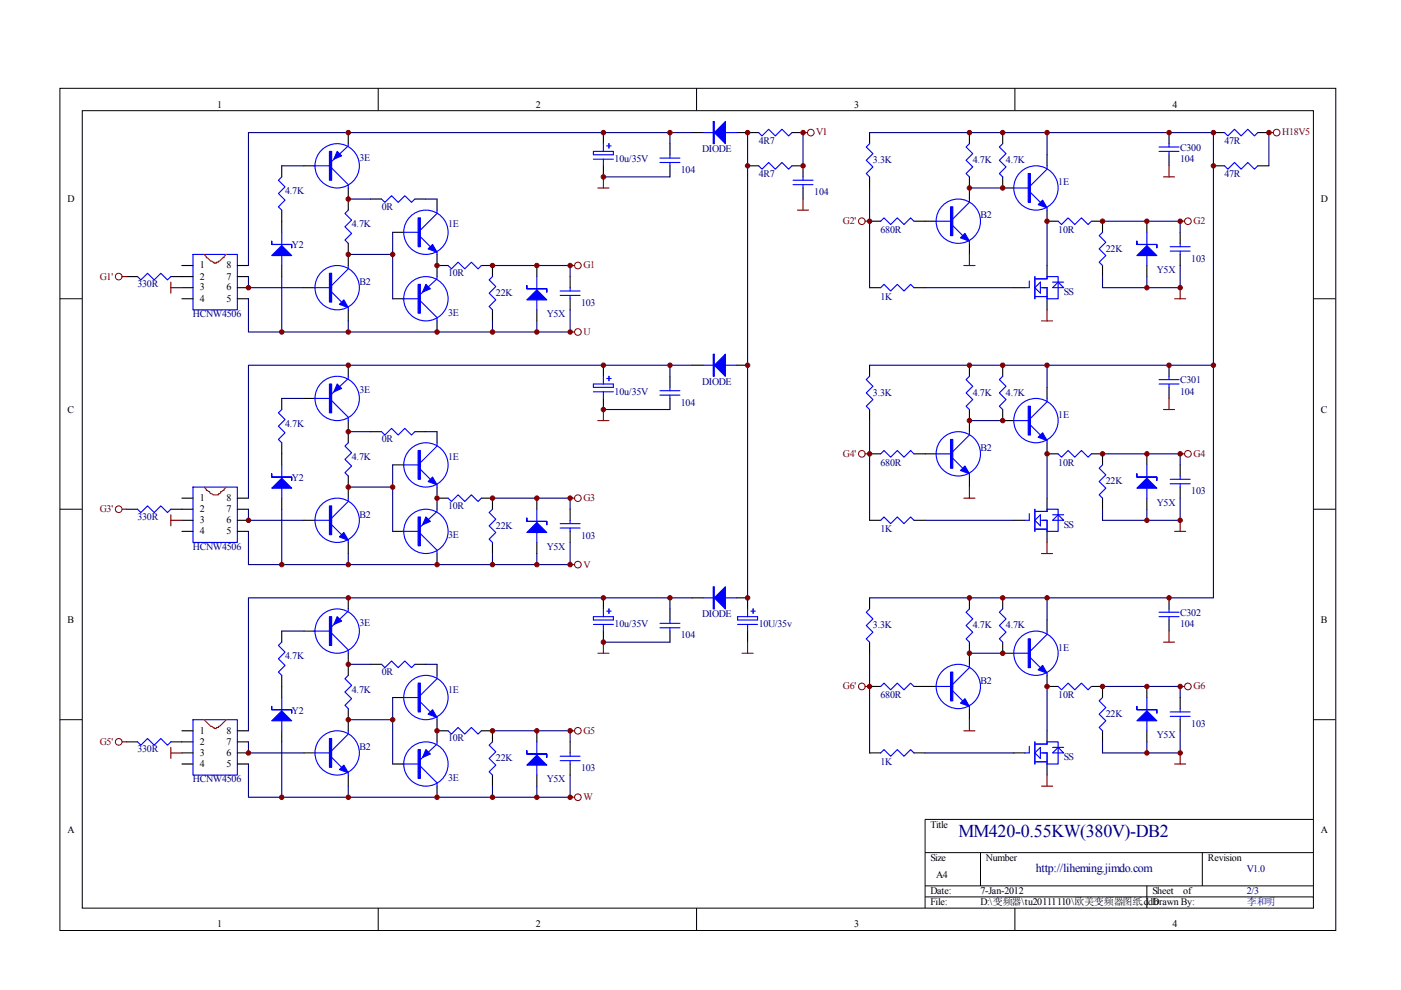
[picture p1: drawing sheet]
<svg xmlns="http://www.w3.org/2000/svg" width="297mm" height="210mm" viewBox="0 0 297 210" stroke-linecap="round" stroke-linejoin="round" font-family="sans-serif">
<g fill="none" stroke="#000" stroke-width=".21">
<path d="M12.7 18.7h270.5v178.6h-270.5zM80.2 18.7v4.7M147.7 18.7v4.7M215.2 18.7v4.7M17.4 23.5h261.1v169h-261.1zM12.7 63.3h4.7M278.4 63.3h4.7M12.7 108h4.7M278.4 108h4.7M12.7 152.6h4.7M278.4 152.6h4.7M278.4 173.7h-82.3v18.8"/>
<path d="M80.2 192.5v4.7M147.7 192.5v4.7M196.1 180.8h82.3M196.1 187.8h82.3M196.1 190.2h82.3M207.9 180.8v7M215.2 192.5v4.7M243.2 187.8v4.7M254.9 180.8v7"/>
</g>
<g fill="none" stroke="#00f" stroke-width=".23">
<path d="M59.7 37.5l-.7 .7 1.4 1.4-1.4 1.4 1.4 1.4-1.4 1.5 .7 .7M66.6 35.2h3.2M70.3 35.6l3.5 3.6v.7M73.8 30.5v.4l-3.5 3.3M125.8 32.1h4.2v.7h-4.2zM125.8 33.7h4.2M127.9 30.5v1.6M127.9 33.7v1.5M128.6 30.9h1M129.1 30.5v.9M139.9 34.5h4.3M139.9 33.5h4.3"/>
<path d="M142 32.8v.7M142 34.5v.7M149.1 28.1h7.1M160.9 28.1l.7 .7 1.4-1.4 1.4 1.4 1.4-1.4 1.4 1.4 .7-.7M160.9 35.2l.7 .7 1.4-1.4 1.4 1.4 1.4-1.4 1.4 1.4 .7-.7M168.1 38.2h4.3M168.1 39.2h4.3M170.3 37.5v.7M170.3 39.2v.7M184.4 30.5l-.7 .7 1.4 1.4-1.4 1.4 1.4 1.4-1.4 1.4 .7 .7M205.5 30.5l-.7 .7 1.4 1.4-1.4 1.4 1.4 1.4-1.4 1.4 .7 .7M212.6 30.5l-.7 .7 1.4 1.4-1.4 1.4 1.4 1.4-1.4 1.4 .7 .7"/>
<path d="M214.9 39.9h3.6M222 35.2v.7l-3.5 3.5M245.7 32.1h4.3M245.7 31.2h4.3M247.9 30.5v.7M247.9 32.1v.7M259.6 28.1l.7 .7 1.4-1.4 1.4 1.4 1.5-1.4 1.4 1.4 .7-.7M259.6 35.2l.7 .7 1.4-1.4 1.4 1.4 1.5-1.4 1.4 1.4 .7-.7M29.2 58.6l.7 .7 1.4-1.4 1.4 1.4 1.4-1.4 1.4 1.4 .7-.7M40.9 53.9h9.4v11.8h-9.4zM59.7 49.3v7M73.8 56.3v.7l-3.5 3.5"/>
<path d="M73.8 44.6l-.7 .7 1.4 1.4-1.4 1.4 1.4 1.4-1.4 1.4 .7 .7M80.9 42.2l.7 .7 1.4-1.4 1.4 1.4 1.4-1.4 1.4 1.4 .8-.7M85.6 49.3h3.5M89.1 50.2l2.1 2.1M92.7 44.6v.7l-3.6 3.5M92.7 58.6v.5l-3.6 3.3M92.7 53.5v.4M95 56.3l.7 .7 1.4-1.4 1.4 1.4 1.4-1.4 1.5 1.4 .7-.7M104.4 58.6l-.7 .7 1.4 1.5-1.4 1.4 1.4 1.4-1.4 1.4 .7 .7M113.8 58.6v7.1M186.7 46.9l.7-.7 1.4 1.4 1.4-1.4 1.5 1.4 1.4-1.4 .7 .7M198.5 46.9h3.5"/>
<path d="M202 47.8l2.1 2.2M205.5 42.2v.7l-3.5 3.5M205.5 51.1v.5M218.2 59.6v1.4h-.9M218.5 40.8l2.1 2.1M219.4 59.1h2.6v-.5h2.3v4.7h-2.3v-2.3h-1.4M219.4 58.6v4.7M222 44.1v.5M223.2 59.8h2.3M224.3 46.9l.8 .7 1.4-1.4 1.4 1.4 1.4-1.4 1.4 1.4 .7-.7M233.8 49.3l-.8 .7 1.5 1.4-1.5 1.4 1.5 1.4-1.5 1.4 .8 .7M243.2 49.3v7"/>
<path d="M248.1 52.3h4.2M248.1 53.2h4.2M250.2 51.6v.7M250.2 53.2v.7M66.8 61h3.5M70.3 61.9l2.1 2.1M73.8 79.8v.5l-3.5 3.2M73.8 65.2v.5M85.4 63.3h3.3M89.1 63.8l3.6 3.5v.7M118.8 61.7h4.2M118.8 62.6h4.2"/>
<path d="M120.9 61v.7M120.9 62.6v.7M127.9 79.8v1.6M129.1 79.8v.9M149.1 77.4h7.1M184.4 79.8l-.7 .7 1.4 1.4-1.4 1.4 1.4 1.4-1.4 1.4 .7 .7M186.7 61l.7-.7 1.4 1.4 1.4-1.4 1.5 1.4 1.4-1.4 .7 .7M205.5 79.8l-.7 .7 1.4 1.4-1.4 1.4 1.4 1.4-1.4 1.4 .7 .7M212.6 79.8l-.7 .7 1.4 1.4-1.4 1.4 1.4 1.4-1.4 1.4 .7 .7M219.4 62.9h2.6M219.4 61l1.2-1.2v2.4zM223.2 61l1.1-1.2 1.2 1.2z"/>
<path d="M247.9 79.8v.7M59.7 86.8l-.7 .7 1.4 1.4-1.4 1.5 1.4 1.4-1.4 1.4 .7 .7M59.7 98.6v7M66.6 84.5h3.2M70.3 85l3.5 3.5v.7M73.8 93.9l-.7 .7 1.4 1.4-1.4 1.4 1.4 1.4-1.4 1.4 .7 .7M80.9 91.5l.7 .7 1.4-1.4 1.4 1.4 1.4-1.4 1.4 1.4 .8-.7M85.6 98.6h3.5M89.1 99.5l2.1 2.1M92.7 93.9v.7l-3.6 3.5M125.8 81.4h4.2v.7h-4.2zM125.8 83.1h4.2"/>
<path d="M127.9 83.1v1.4M128.6 80.3h1M139.9 83.8h4.3M139.9 82.8h4.3M142 82.1v.7M142 83.8v.7M186.7 96.2l.7-.7 1.4 1.4 1.4-1.4 1.5 1.4 1.4-1.4 .7 .7M198.5 96.2h3.5M202 97.2l2.1 2.1M205.5 91.5v.7l-3.5 3.6M214.9 89.2h3.6M218.5 90.1l2.1 2.1"/>
<path d="M222 84.5v.7l-3.5 3.5M222 93.4v.5M224.3 96.2l.8 .7 1.4-1.4 1.4 1.4 1.4-1.4 1.4 1.4 .7-.7M233.8 98.6l-.8 .7 1.5 1.4-1.5 1.4 1.5 1.4-1.5 1.4 .8 .7M243.2 98.6v7M245.7 81.4h4.3M245.7 80.5h4.3M247.9 81.4v.7M29.2 108l.7 .7 1.4-1.4 1.4 1.4 1.4-1.4 1.4 1.4 .7-.7M40.9 103.3h9.4v11.7h-9.4zM66.8 110.3h3.5M70.3 111.3l2.1 2.1"/>
<path d="M73.8 105.6v.7l-3.5 3.5M73.8 114.5v.5M85.4 112.7h3.3M89.1 113.1l3.6 3.6v.7M92.7 108v.4l-3.6 3.3M92.7 102.8v.5M95 105.6l.7 .7 1.4-1.4 1.4 1.4 1.4-1.4 1.5 1.4 .7-.7M104.4 108l-.7 .7 1.4 1.4-1.4 1.4 1.4 1.4-1.4 1.4 .7 .7M113.8 108v7M118.8 111h4.2M118.8 112h4.2M120.9 110.3v.7"/>
<path d="M120.9 112v.7M186.7 110.3l.7-.7 1.4 1.4 1.4-1.4 1.5 1.4 1.4-1.4 .7 .7M205.5 100.4v.5M218.2 108.9v1.4h-.9M219.4 108.4h2.6v-.4h2.3v4.7h-2.3v-2.4h-1.4M219.4 108v4.7M219.4 110.3l1.2-1.2v2.4zM219.4 112.2h2.6M223.2 110.3l1.1-1.2 1.2 1.2zM223.2 109.1h2.3M248.1 101.6h4.2M248.1 102.6h4.2"/>
<path d="M250.2 100.9v.7M250.2 102.6v.7M59.7 136.2l-.7 .7 1.4 1.4-1.4 1.4 1.4 1.4-1.4 1.4 .7 .7M66.6 133.8h3.2M70.3 134.3l3.5 3.5v.7M73.8 129.1v.5l-3.5 3.3M125.8 132.4h4.2M125.8 130.8h4.2v.7h-4.2zM127.9 129.1v1.7M127.9 132.4v1.4M128.6 129.6h1M129.1 129.1v.9"/>
<path d="M139.9 133.1h4.3M139.9 132.2h4.3M142 131.5v.7M142 133.1v.7M149.1 126.8h7.1M156.4 130.8h4.2v.7h-4.2zM156.4 132.4h4.2M158.5 129.1v1.7M158.5 132.4v1.4M159.2 129.6h.9M159.7 129.1v.9M184.4 129.1l-.7 .7 1.4 1.4-1.4 1.4 1.4 1.4-1.4 1.4 .7 .8"/>
<path d="M205.5 129.1l-.7 .7 1.4 1.4-1.4 1.4 1.4 1.4-1.4 1.4 .7 .8M212.6 129.1l-.7 .7 1.4 1.4-1.4 1.4 1.4 1.4-1.4 1.4 .7 .8M214.9 138.5h3.6M218.5 139.4l2.1 2.2M222 133.8v.7l-3.5 3.5M245.7 130.8h4.3M245.7 129.8h4.3M247.9 129.1v.7M247.9 130.8v.7M29.2 157.3l.7 .7 1.4-1.4 1.4 1.4 1.4-1.4 1.4 1.4 .7-.7M40.9 152.6h9.4v11.7h-9.4zM59.7 147.9v7"/>
<path d="M66.8 159.6h3.5M73.8 154.9v.7l-3.5 3.6M73.8 143.2l-.7 .7 1.4 1.4-1.4 1.4 1.4 1.4-1.4 1.4 .7 .7M80.9 140.9l.7 .7 1.4-1.5 1.4 1.5 1.4-1.5 1.4 1.5 .8-.7M85.6 147.9h3.5M89.1 148.8l2.1 2.1M92.7 143.2v.7l-3.6 3.5M92.7 157.3v.5l-3.6 3.3M92.7 152.1v.5M95 154.9l.7 .7 1.4-1.4 1.4 1.4 1.4-1.4 1.5 1.4 .7-.7M104.4 157.3l-.7 .7 1.4 1.4-1.4 1.4 1.4 1.4-1.4 1.4 .7 .7M113.8 157.3v7"/>
<path d="M120.9 159.6v.7M186.7 145.5l.7-.7 1.4 1.5 1.4-1.5 1.5 1.5 1.4-1.5 .7 .7M186.7 159.6l.7-.7 1.4 1.4 1.4-1.4 1.5 1.4 1.4-1.4 .7 .7M198.5 145.5h3.5M202 146.5l2.1 2.1M205.5 140.9v.7l-3.5 3.5M205.5 149.8v.4M218.2 158.2v1.4h-.9M219.4 157.8h2.6v-.5h2.3v4.7h-2.3v-2.4h-1.4M219.4 157.3v4.7M219.4 159.6l1.2-1.1v2.3zM222 142.7v.5"/>
<path d="M223.2 159.6l1.1-1.1 1.2 1.1zM223.2 158.5h2.3M224.3 145.5l.8 .8 1.4-1.5 1.4 1.5 1.4-1.5 1.4 1.5 .7-.8M233.8 147.9l-.8 .7 1.5 1.4-1.5 1.4 1.5 1.4-1.5 1.4 .8 .7M243.2 147.9v7M248.1 150.9h4.2M248.1 151.9h4.2M250.2 150.2v.7M250.2 151.9v.7M70.3 160.6l2.1 2.1M73.8 163.9v.4M85.4 162h3.3"/>
<path d="M89.1 162.5l3.6 3.5v.7M118.8 160.3h4.2M118.8 161.3h4.2M120.9 161.3v.7M219.4 161.5h2.6"/>
<circle cx="71.5" cy="35.2" r="4.7"/>
<circle cx="219.6" cy="39.9" r="4.7"/>
<circle cx="90.3" cy="49.3" r="4.7"/>
<circle cx="203.2" cy="46.9" r="4.7"/>
<circle cx="71.5" cy="61" r="4.7"/>
<circle cx="90.3" cy="63.3" r="4.7"/>
<circle cx="71.5" cy="84.5" r="4.7"/>
<circle cx="90.3" cy="98.6" r="4.7"/>
<circle cx="203.2" cy="96.2" r="4.7"/>
<circle cx="219.6" cy="89.2" r="4.7"/>
<circle cx="71.5" cy="110.3" r="4.7"/>
<circle cx="90.3" cy="112.7" r="4.7"/>
<circle cx="71.5" cy="133.8" r="4.7"/>
<circle cx="219.6" cy="138.5" r="4.7"/>
<circle cx="71.5" cy="159.6" r="4.7"/>
<circle cx="90.3" cy="147.9" r="4.7"/>
<circle cx="203.2" cy="145.5" r="4.7"/>
<circle cx="90.3" cy="162" r="4.7"/>
</g>
<g fill="none" stroke="#000" stroke-width=".23">
<path d="M59.7 35.2v2.3M64.4 35.2h2.4M73.8 28.1v2.4M73.8 39.9v4.7M127.9 28.1v2.4M127.9 35.2v2.3M142 30.5v2.3M142 35.2v2.3M146.7 28.1h2.4M156.2 28.1h4.7M158.5 35.2h2.4M167.9 35.2h2.4v2.3"/>
<path d="M167.9 28.1h2.4M170.3 39.9v2.3M184.4 28.1v2.4M184.4 37.5v2.4M205.5 28.1v2.4M205.5 37.5v4.7M212.6 37.5v2.4h2.3M212.6 28.1v2.4M222 32.8v2.4M247.9 28.1v2.4M247.9 32.8v2.4M257.3 35.2h2.3"/>
<path d="M257.3 28.1h2.3M266.7 35.2h2.3M266.7 28.1h2.3M26.8 58.6h2.4M36.2 58.6h4.7M38.6 56.3h2.3M50.3 56.3h2.4M50.3 58.6h2.4M59.7 44.6v4.7M59.7 56.3v2.3M73.8 51.6v4.7M78.5 42.2h2.4"/>
<path d="M83.2 49.3h2.4M88 42.2h2.3M92.7 56.3h2.3M92.7 42.2v2.4M92.7 53.9v4.7M102.1 56.3h2.3v2.3M113.8 56.3v2.3M120.9 58.6v2.4M184.4 46.9h2.3M193.8 46.9h4.7M205.5 51.6v2.3M222 44.6v2.3h2.3"/>
<path d="M222 56.3v2.3M231.4 46.9h2.4v2.4M233.8 56.3v2.3M243.2 46.9v2.4M243.2 56.3v2.3M250.2 49.3v2.3M250.2 53.9v2.4M38.6 61h2.3M38.6 63.3h2.3M50.3 61h2.4M50.3 63.3h2.4M64.4 61h2.4"/>
<path d="M73.8 65.7v2.3M73.8 77.4v2.4M83.2 63.3h2.4M92.7 68v2.4M104.4 65.7v2.3M113.8 65.7v2.3M120.9 63.3v2.4M127.9 77.4v2.4M142 79.8v2.3M146.7 77.4h2.4M156.2 77.4h2.3M184.4 61h2.3"/>
<path d="M184.4 77.4v2.4M193.8 61h2.3M205.5 77.4v2.4M212.6 77.4v2.4M214.9 61h2.4M222 63.3v2.4M247.9 77.4v2.4M59.7 84.5v2.3M59.7 93.9v4.7M64.4 84.5h2.4M73.8 89.2v4.7M78.5 91.5h2.4"/>
<path d="M83.2 98.6h2.4M88 91.5h2.3M92.7 91.5v2.4M127.9 84.5v2.3M142 84.5v2.3M184.4 86.8v2.4M184.4 96.2h2.3M193.8 96.2h4.7M205.5 86.8v4.7M212.6 86.8v2.4h2.3M222 82.1v2.4M222 93.9v2.3h2.3"/>
<path d="M231.4 96.2h2.4v2.4M243.2 96.2v2.4M247.9 82.1v2.4M250.2 98.6v2.3M26.8 108h2.4M36.2 108h4.7M38.6 105.6h2.3M38.6 110.3h2.3M38.6 112.7h2.3M50.3 105.6h2.4M50.3 108h2.4M50.3 110.3h2.4"/>
<path d="M50.3 112.7h2.4M59.7 105.6v2.4M64.4 110.3h2.4M73.8 100.9v4.7M73.8 115v2.4M83.2 112.7h2.4M92.7 103.3v4.7M92.7 117.4v2.3M92.7 105.6h2.3M102.1 105.6h2.3v2.4M104.4 115v2.4M113.8 105.6v2.4"/>
<path d="M113.8 115v2.4M120.9 108v2.3M120.9 112.7v2.3M184.4 110.3h2.3M193.8 110.3h2.3M205.5 100.9v2.4M214.9 110.3h2.4M222 105.6v2.4M222 112.7v2.3M233.8 105.6v2.4M243.2 105.6v2.4M250.2 103.3v2.3"/>
<path d="M59.7 133.8v2.4M64.4 133.8h2.4M73.8 126.8v2.3M73.8 138.5v4.7M127.9 126.8v2.3M127.9 133.8v2.4M142 129.1v2.4M142 133.8v2.4M146.7 126.8h2.4M156.2 126.8h2.3v2.3M158.5 133.8v2.4M184.4 126.8v2.3"/>
<path d="M184.4 136.2v2.3M205.5 126.8v2.3M205.5 136.2v4.7M212.6 126.8v2.3M212.6 136.2v2.3h2.3M222 131.5v2.3M247.9 126.8v2.3M247.9 131.5v2.3M26.8 157.3h2.4M36.2 157.3h4.7M38.6 154.9h2.3M38.6 159.6h2.3"/>
<path d="M50.3 154.9h2.4M50.3 157.3h2.4M50.3 159.6h2.4M59.7 143.2v4.7M59.7 154.9v2.4M64.4 159.6h2.4M73.8 150.2v4.7M78.5 140.9h2.4M83.2 147.9h2.4M88 140.9h2.3M92.7 140.9v2.3M92.7 152.6v4.7"/>
<path d="M92.7 154.9h2.3M102.1 154.9h2.3v2.4M113.8 154.9v2.4M120.9 157.3v2.3M184.4 159.6h2.3M184.4 145.5h2.3M193.8 159.6h2.3M193.8 145.5h4.7M205.5 150.2v2.4M214.9 159.6h2.4M222 143.2v2.3h2.3M222 154.9v2.4"/>
<path d="M231.4 145.5h2.4v2.4M233.8 154.9v2.4M243.2 145.5v2.4M243.2 154.9v2.4M250.2 147.9v2.3M250.2 152.6v2.3M38.6 162h2.3M50.3 162h2.4M73.8 164.3v2.4M83.2 162h2.4M92.7 166.7v2.3M104.4 164.3v2.4"/>
<path d="M113.8 164.3v2.4M120.9 162v2.3M222 162v2.3"/>
</g>
<path d="M43.3 53.9l.4 .5v.3h.3l.7 .7 .7 .2v.2h.5v-.2h.4v-.2h.3l.7-.7h.2v-.3l.5-.5M43.3 103.3l.4 .4v.3l.7 .2a1.27 1.27 0 0 0 1.7 .7h.2v-.2l.5-.3v-.2l.7-.2v-.3l.5-.4M43.3 152.6l.2 .2a3.7 3.7 0 0 0 1.9 1.4v.3h.5v-.3h.4v-.2h.3l1.4-1.4" fill="none" stroke="#f00" stroke-width=".23"/>
<g fill="#00f" stroke="#00f" stroke-width=".23">
<path d="M72.9 63.6l.9 1.6-1.8-.7z"/>
<path d="M90.8 52.8l.9-1 1 1.7z"/>
<path d="M71.5 32.1l.9 .9-1.6 .7z"/>
<path d="M90.3 60.3l.9 .9-1.6 .7z"/>
<path d="M57.6 54.2l2.1-2.1 2.1 2.1z"/>
<path d="M72 113.8l.9-.9 .9 1.6z"/>
<path d="M90.8 102.1l.9-.9 1 1.6z"/>
<path d="M71.5 81.4l.9 1-1.6 .7z"/>
<path d="M90.3 109.6l.9 1-1.6 .7z"/>
<path d="M57.6 103.5l2.1-2.1 2.1 2.1z"/>
<path d="M72 163.2l.9-1 .9 1.7z"/>
<path d="M90.8 151.4l.9-.9 1 1.6z"/>
<path d="M71.5 130.8l.9 .9-1.6 .7z"/>
<path d="M90.3 158.9l.9 1-1.6 .7z"/>
<path d="M57.6 152.8l2.1-2.1 2.1 2.1z"/>
<path d="M111.7 63.6l2.1-2.1 2.1 2.1z"/>
<path d="M111.7 112.9l2.1-2.1 2.1 2.1z"/>
<path d="M111.7 162.2l2.1-2.1 2.1 2.1z"/>
<path d="M204.6 49.5l.9 1.6-1.9-.7z"/>
<path d="M220.1 43.4l1-1 .9 1.7z"/>
<path d="M241 54.2l2.2-2.1 2.1 2.1z"/>
<path d="M151.4 28.1l2.4-2.3v4.7z"/>
<path d="M153.8 75.1v4.7l-2.4-2.4z"/>
<path d="M151.4 126.8l2.4-2.4v4.7z"/>
<path d="M203.6 99.7l1-.9 .9 1.6z"/>
<path d="M221.1 91.8l.9 1.6-1.9-.7z"/>
<path d="M241 103.5l2.2-2.1 2.1 2.1z"/>
<path d="M203.6 149.1l1-1 .9 1.7z"/>
<path d="M221.1 141.1l.9 1.6-1.9-.7z"/>
<path d="M241 152.8l2.2-2.1 2.1 2.1z"/>
<path d="M69.8 57.9h.5v6.1h-.5z" fill-rule="evenodd"/>
<path d="M88.7 46.2h.4v6.1h-.4z" fill-rule="evenodd"/>
<path d="M69.8 32.1h.5v6.1h-.5z" fill-rule="evenodd"/>
<path d="M88.7 60.3h.4v6.1h-.4z" fill-rule="evenodd"/>
<path d="M57.6 51.1v.7h4.2v.7v-.7h-4.2z" fill-rule="evenodd"/>
<path d="M69.8 107.3h.5v6.1h-.5z" fill-rule="evenodd"/>
<path d="M88.7 95.5h.4v6.1h-.4z" fill-rule="evenodd"/>
<path d="M69.8 81.4h.5v6.1h-.5z" fill-rule="evenodd"/>
<path d="M88.7 109.6h.4v6.1h-.4z" fill-rule="evenodd"/>
<path d="M57.6 100.4v.8h4.2v.7v-.7h-4.2z" fill-rule="evenodd"/>
<path d="M69.8 156.6h.5v6.1h-.5z" fill-rule="evenodd"/>
<path d="M88.7 144.8h.4v6.1h-.4z" fill-rule="evenodd"/>
<path d="M69.8 130.8h.5v6.1h-.5z" fill-rule="evenodd"/>
<path d="M88.7 158.9h.4v6.1h-.4z" fill-rule="evenodd"/>
<path d="M57.6 149.8v.7h4.2v.7v-.7h-4.2z" fill-rule="evenodd"/>
<path d="M111.7 60.5v.7h4.2v.7v-.7h-4.2z" fill-rule="evenodd"/>
<path d="M111.7 109.8v.8h4.2v.7v-.7h-4.2z" fill-rule="evenodd"/>
<path d="M111.7 159.2v.7h4.2v.7v-.7h-4.2z" fill-rule="evenodd"/>
<path d="M201.5 43.9h.5v6.1h-.5z" fill-rule="evenodd"/>
<path d="M218 36.8h.5v6.1h-.5z" fill-rule="evenodd"/>
<path d="M241 51.1v.7h4.3v.7v-.7h-4.3z" fill-rule="evenodd"/>
<path d="M151.2 25.8h.2v4.7h-.2z" fill-rule="evenodd"/>
<path d="M151.2 75.1h.2v4.7h-.2z" fill-rule="evenodd"/>
<path d="M151.2 124.4h.2v4.7h-.2z" fill-rule="evenodd"/>
<path d="M201.5 93.2h.5v6.1h-.5z" fill-rule="evenodd"/>
<path d="M218 86.1h.5v6.1h-.5z" fill-rule="evenodd"/>
<path d="M241 100.4v.8h4.3v.7v-.7h-4.3z" fill-rule="evenodd"/>
<path d="M201.5 142.5h.5v6.1h-.5z" fill-rule="evenodd"/>
<path d="M218 135.4h.5v6.2h-.5z" fill-rule="evenodd"/>
<path d="M241 149.8v.7h4.3v.7v-.7h-4.3z" fill-rule="evenodd"/>
</g>
<g fill="none" stroke="#000080" stroke-width=".23">
<path d="M59.7 35.2h4.7M127.9 37.5h14.1M142 28.1v2.4M146.7 28.1h-94v28.2M158.5 28.1v98.7M170.3 28.1v7.1M184.4 28.1h37.6v4.7M184.4 39.9v21.1M205.5 39.9h7.1M222 28.1h35.3v98.7h-35.3M269 28.1v7.1M52.7 58.6v2.4h11.7"/>
<path d="M59.7 58.6v11.8M73.8 53.9h9.4M73.8 42.2h4.7M83.2 49.3v14M90.3 42.2h2.4M104.4 56.3h16.5v2.3M222 46.9v9.4M233.8 46.9h16.4v2.4M243.2 58.6v2.4M250.2 56.3v4.7h-16.4v-2.4M52.7 63.3v7.1h68.2v-4.7M73.8 68v2.4"/>
<path d="M104.4 68v2.4M113.8 68v2.4M142 77.4v2.4M146.7 77.4h-94v28.2M184.4 77.4h37.6v4.7M196.1 61h18.8M222 77.4h35.3M59.7 84.5h4.7M73.8 91.5h4.7M83.2 98.6v14.1M90.3 91.5h2.4M127.9 86.8h14.1"/>
<path d="M184.4 89.2v21.1M205.5 89.2h7.1M222 96.2v9.4M233.8 96.2h16.4v2.4M52.7 108v2.3h11.7M52.7 112.7v7h68.2v-4.7M59.7 108v11.7M73.8 117.4v2.3M73.8 103.3h9.4M104.4 105.6h16.5v2.4M104.4 117.4v2.3M113.8 117.4v2.3"/>
<path d="M196.1 110.3h18.8M243.2 108v2.3M250.2 105.6v4.7h-16.4v-2.3M59.7 133.8h4.7M127.9 136.2h14.1M142 126.8v2.3M146.7 126.8h-94v28.1M184.4 126.8h37.6v4.7M184.4 138.5v21.1M205.5 138.5h7.1M52.7 157.3v2.3h11.7M59.7 157.3v11.7"/>
<path d="M73.8 152.6h9.4M73.8 140.9h4.7M83.2 147.9v14.1M90.3 140.9h2.4M104.4 154.9h16.5v2.4M196.1 159.6h18.8M222 145.5v9.4M233.8 145.5h16.4v2.4M243.2 157.3v2.3M250.2 154.9v4.7h-16.4v-2.3M52.7 162v7h68.2v-4.7M73.8 166.7v2.3"/>
<path d="M104.4 166.7v2.3M113.8 166.7v2.3"/>
</g>
<g fill="#800000" stroke="#800000" stroke-width=".21">
<circle cx="52.7" cy="61" r=".47"/>
<circle cx="73.8" cy="70.4" r=".47"/>
<circle cx="59.7" cy="70.4" r=".47"/>
<circle cx="73.8" cy="53.9" r=".47"/>
<circle cx="83.2" cy="53.9" r=".47"/>
<circle cx="73.8" cy="42.2" r=".47"/>
<circle cx="52.7" cy="110.3" r=".47"/>
<circle cx="73.8" cy="103.3" r=".47"/>
<circle cx="73.8" cy="91.5" r=".47"/>
<circle cx="73.8" cy="119.7" r=".47"/>
<circle cx="59.7" cy="119.7" r=".47"/>
<circle cx="83.2" cy="103.3" r=".47"/>
<circle cx="52.7" cy="159.6" r=".47"/>
<circle cx="73.8" cy="152.6" r=".47"/>
<circle cx="73.8" cy="140.8" r=".47"/>
<circle cx="73.8" cy="169" r=".47"/>
<circle cx="59.7" cy="169" r=".47"/>
<circle cx="83.2" cy="152.6" r=".47"/>
<circle cx="120.9" cy="56.3" r=".47"/>
<circle cx="113.8" cy="70.4" r=".47"/>
<circle cx="104.4" cy="70.4" r=".47"/>
<circle cx="120.9" cy="105.6" r=".47"/>
<circle cx="104.4" cy="105.6" r=".47"/>
<circle cx="113.8" cy="119.7" r=".47"/>
<circle cx="104.4" cy="119.7" r=".47"/>
<circle cx="120.9" cy="119.7" r=".47"/>
<circle cx="120.9" cy="70.4" r=".47"/>
<circle cx="104.4" cy="154.9" r=".47"/>
<circle cx="120.9" cy="154.9" r=".47"/>
<circle cx="120.9" cy="169" r=".47"/>
<circle cx="104.4" cy="169" r=".47"/>
<circle cx="113.8" cy="169" r=".47"/>
<circle cx="113.8" cy="56.3" r=".47"/>
<circle cx="104.4" cy="56.3" r=".47"/>
<circle cx="92.7" cy="56.3" r=".47"/>
<circle cx="92.7" cy="70.4" r=".47"/>
<circle cx="92.7" cy="105.6" r=".47"/>
<circle cx="92.7" cy="119.7" r=".47"/>
<circle cx="92.7" cy="154.9" r=".47"/>
<circle cx="92.7" cy="169" r=".47"/>
<circle cx="113.8" cy="105.6" r=".47"/>
<circle cx="113.8" cy="154.9" r=".47"/>
<circle cx="158.5" cy="28.1" r=".47"/>
<circle cx="158.5" cy="77.4" r=".47"/>
<circle cx="158.5" cy="35.2" r=".47"/>
<circle cx="73.8" cy="126.8" r=".47"/>
<circle cx="73.8" cy="77.4" r=".47"/>
<circle cx="170.3" cy="28.1" r=".47"/>
<circle cx="73.8" cy="28.1" r=".47"/>
<circle cx="158.5" cy="126.8" r=".47"/>
<circle cx="127.9" cy="126.8" r=".47"/>
<circle cx="142" cy="126.8" r=".47"/>
<circle cx="127.9" cy="136.2" r=".47"/>
<circle cx="127.9" cy="77.4" r=".47"/>
<circle cx="127.9" cy="86.8" r=".47"/>
<circle cx="142" cy="77.4" r=".47"/>
<circle cx="127.9" cy="28.1" r=".47"/>
<circle cx="127.9" cy="37.5" r=".47"/>
<circle cx="142" cy="28.1" r=".47"/>
<circle cx="170.3" cy="35.2" r=".47"/>
<circle cx="205.5" cy="39.9" r=".47"/>
<circle cx="212.6" cy="39.9" r=".47"/>
<circle cx="222" cy="46.9" r=".47"/>
<circle cx="205.5" cy="28.1" r=".47"/>
<circle cx="212.6" cy="28.1" r=".47"/>
<circle cx="184.4" cy="46.9" r=".47"/>
<circle cx="233.8" cy="46.9" r=".47"/>
<circle cx="250.2" cy="61" r=".47"/>
<circle cx="243.2" cy="46.9" r=".47"/>
<circle cx="243.2" cy="61" r=".47"/>
<circle cx="205.5" cy="89.2" r=".47"/>
<circle cx="212.6" cy="89.2" r=".47"/>
<circle cx="222" cy="96.2" r=".47"/>
<circle cx="205.5" cy="77.4" r=".47"/>
<circle cx="212.6" cy="77.4" r=".47"/>
<circle cx="233.8" cy="96.2" r=".47"/>
<circle cx="250.2" cy="110.3" r=".47"/>
<circle cx="243.2" cy="96.2" r=".47"/>
<circle cx="243.2" cy="110.3" r=".47"/>
<circle cx="205.5" cy="138.5" r=".47"/>
<circle cx="212.6" cy="138.5" r=".47"/>
<circle cx="222" cy="145.5" r=".47"/>
<circle cx="205.5" cy="126.8" r=".47"/>
<circle cx="212.6" cy="126.8" r=".47"/>
<circle cx="233.8" cy="145.5" r=".47"/>
<circle cx="250.2" cy="159.6" r=".47"/>
<circle cx="243.2" cy="145.5" r=".47"/>
<circle cx="243.2" cy="159.6" r=".47"/>
<circle cx="269" cy="28.1" r=".47"/>
<circle cx="222" cy="28.1" r=".47"/>
<circle cx="257.3" cy="28.1" r=".47"/>
<circle cx="222" cy="126.8" r=".47"/>
<circle cx="257.3" cy="35.2" r=".47"/>
<circle cx="222" cy="77.4" r=".47"/>
<circle cx="257.3" cy="77.4" r=".47"/>
<circle cx="184.4" cy="96.2" r=".47"/>
<circle cx="184.4" cy="145.5" r=".47"/>
<circle cx="250.2" cy="96.2" r=".47"/>
<circle cx="250.2" cy="46.9" r=".47"/>
<circle cx="250.2" cy="145.5" r=".47"/>
<circle cx="247.9" cy="28.1" r=".47"/>
<circle cx="247.9" cy="77.4" r=".47"/>
<circle cx="247.9" cy="126.8" r=".47"/>
</g>
<g fill="none" stroke="#800000" stroke-width=".21">
<circle cx="171.9" cy="28.1" r=".7"/>
<circle cx="270.7" cy="28.1" r=".7"/>
<circle cx="25.2" cy="58.6" r=".71"/>
<circle cx="122.5" cy="56.3" r=".71"/>
<circle cx="182.7" cy="46.9" r=".71"/>
<circle cx="251.9" cy="46.9" r=".71"/>
<circle cx="122.5" cy="70.4" r=".71"/>
<circle cx="182.7" cy="96.2" r=".71"/>
<circle cx="251.9" cy="96.2" r=".71"/>
<circle cx="25.2" cy="108" r=".71"/>
<circle cx="122.5" cy="105.6" r=".71"/>
<circle cx="122.5" cy="119.7" r=".71"/>
<circle cx="25.2" cy="157.3" r=".71"/>
<circle cx="122.5" cy="154.9" r=".71"/>
<circle cx="182.7" cy="145.5" r=".71"/>
<circle cx="251.9" cy="145.5" r=".71"/>
<circle cx="122.5" cy="169" r=".71"/>
</g>
<g fill="none" stroke="#800000" stroke-width=".23">
<path d="M126.8 39.9h2.3M127.9 37.5v2.4M170.3 28.1h.9M246.7 37.5h2.3M247.9 35.2v2.3M269 28.1h1M25.9 58.6h.9M36.2 59.8v2.4M120.9 56.3h.9M169.1 44.6h2.3M170.3 42.2v2.4M183.4 46.9h1"/>
<path d="M204.4 56.3h2.3M205.5 53.9v2.4M250.2 46.9h1M36.2 61h2.4M120.9 70.4h.9M220.8 68h2.4M222 65.7v2.3M249 63.3h2.4M250.2 61v2.3M126.8 89.2h2.3M127.9 86.8v2.4M183.4 96.2h1"/>
<path d="M246.7 86.8h2.3M247.9 84.5v2.3M250.2 96.2h1M25.9 108h.9M36.2 109.1v2.4M36.2 110.3h2.4M120.9 105.6h.9M120.9 119.7h.9M204.4 105.6h2.3M205.5 103.3v2.3M220.8 117.4h2.4M222 115v2.4"/>
<path d="M249 112.7h2.4M250.2 110.3v2.4M126.8 138.5h2.3M127.9 136.2v2.3M157.3 138.5h2.4M158.5 136.2v2.3M246.7 136.2h2.3M247.9 133.8v2.4M25.9 157.3h.9M36.2 158.5v2.3M36.2 159.6h2.4M120.9 154.9h.9"/>
<path d="M183.4 145.5h1M204.4 154.9h2.3M205.5 152.6v2.3M250.2 159.6v2.4M250.2 145.5h1M120.9 169h.9M220.8 166.7h2.4M222 164.3v2.4M249 162h2.4"/>
</g>
<text font-size="3.8" fill="#000080" x="203.2" y="177.5">MM420-0.55KW(380V)-DB2</text>
<text font-size="2.5" fill="#000080" x="219.6" y="184.8">http://liheming.jimdo.com</text>
<g font-size="2.1">
<text x="46.1" y="22.9">1</text>
<text x="113.6" y="22.9">2</text>
<text x="181.1" y="22.9">3</text>
<text x="248.6" y="22.9">4</text>
<text x="14.3" y="42.8">D</text>
<text x="280.1" y="42.8">D</text>
<text x="42.3" y="56.9">1</text>
<text x="42.3" y="59.3">2</text>
<text x="48" y="59.3">7</text>
<text x="48" y="56.9">8</text>
<text x="42.3" y="61.6">3</text>
<text x="42.3" y="63.9">4</text>
<text x="48" y="63.9">5</text>
<text x="48" y="61.6">6</text>
<text x="14.3" y="87.5">C</text>
<text x="280.1" y="87.5">C</text>
<text x="42.3" y="106.2">1</text>
<text x="48" y="106.2">8</text>
<text x="42.3" y="108.6">2</text>
<text x="42.3" y="110.9">3</text>
<text x="42.3" y="113.3">4</text>
<text x="48" y="113.3">5</text>
<text x="48" y="110.9">6</text>
<text x="48" y="108.6">7</text>
<text x="14.3" y="132.1">B</text>
<text x="280.1" y="132.1">B</text>
<text x="42.3" y="155.5">1</text>
<text x="48" y="155.5">8</text>
<text x="42.3" y="157.9">2</text>
<text x="42.3" y="160.3">3</text>
<text x="48" y="160.3">6</text>
<text x="48" y="157.9">7</text>
<text x="42.3" y="162.6">4</text>
<text x="48" y="162.6">5</text>
<text x="14.3" y="176.7">A</text>
<text x="197.3" y="175.5">Title</text>
<text x="280.1" y="176.7">A</text>
<text x="197.3" y="182.6">Size</text>
<text x="209" y="182.6">Number</text>
<text x="256.1" y="182.6">Revision</text>
<text x="197.3" y="189.6">Date:</text>
<text x="197.3" y="192">File:</text>
<text x="198.5" y="186.1">A4</text>
<text x="207.9" y="189.6">7-Jan-2012</text>
<text x="207.9" y="192">D:\变频器\tu20111110\欧美变频器图纸.ddb</text>
<text x="244.3" y="189.6">Sheet</text>
<text x="244.3" y="192">Drawn By:</text>
<text x="250.9" y="189.6">of</text>
<text x="46.1" y="196.6">1</text>
<text x="113.6" y="196.6">2</text>
<text x="181.1" y="196.6">3</text>
<text x="248.6" y="196.6">4</text>
</g>
<g font-size="2.1" fill="#800000">
<text x="173.1" y="28.7">V1</text>
<text x="271.9" y="28.7">H18V5</text>
<text x="178.7" y="47.5">G2'</text>
<text x="253.1" y="47.5">G2</text>
<text x="21.2" y="59.3">G1'</text>
<text x="123.7" y="56.9">G1</text>
<text x="123.7" y="71">U</text>
<text x="178.7" y="96.9">G4'</text>
<text x="253.1" y="96.9">G4</text>
<text x="123.7" y="106.2">G3</text>
<text x="21.2" y="108.6">G3'</text>
<text x="123.7" y="120.3">V</text>
<text x="178.7" y="146.1">G6'</text>
<text x="253.1" y="146.1">G6</text>
<text x="123.7" y="155.5">G5</text>
<text x="21.2" y="157.9">G5'</text>
<text x="123.7" y="169.6">W</text>
</g>
<g font-size="2.1" fill="#000080">
<text x="76.2" y="34.1">3E</text>
<text x="130.3" y="34.4">10u/35V</text>
<text x="148.8" y="32.3">DIODE</text>
<text x="160.9" y="30.6">4R7</text>
<text x="185.1" y="34.6">3.3K</text>
<text x="206.2" y="34.6">4.7K</text>
<text x="213.3" y="34.6">4.7K</text>
<text x="250.2" y="32">C300</text>
<text x="250.2" y="34.4">104</text>
<text x="259.6" y="30.6">47R</text>
<text x="60.5" y="41.2">4.7K</text>
<text x="144.4" y="36.7">104</text>
<text x="160.9" y="37.6">4R7</text>
<text x="172.6" y="41.4">104</text>
<text x="224.4" y="39.3">1E</text>
<text x="259.6" y="37.6">47R</text>
<text x="80.9" y="44.5">0R</text>
<text x="207.9" y="46.3">B2</text>
<text x="61.9" y="52.7">Y2</text>
<text x="74.6" y="48.2">4.7K</text>
<text x="95" y="48.2">1E</text>
<text x="186.7" y="49.4">680R</text>
<text x="224.4" y="49.4">10R</text>
<text x="234.4" y="53.4">22K</text>
<text x="95" y="58.5">10R</text>
<text x="245.3" y="57.8">Y5X</text>
<text x="252.6" y="55.5">103</text>
<text x="29.1" y="60.9">330R</text>
<text x="76.2" y="60.5">B2</text>
<text x="105.2" y="62.8">22K</text>
<text x="123.2" y="64.9">103</text>
<text x="186.7" y="63.5">1K</text>
<text x="225.6" y="62.5">SS</text>
<text x="40.9" y="67.2">HCNW4506</text>
<text x="95" y="67">3E</text>
<text x="115.9" y="67.2">Y5X</text>
<text x="76.2" y="83.4">3E</text>
<text x="130.3" y="83.7">10u/35V</text>
<text x="148.8" y="81.5">DIODE</text>
<text x="185.1" y="83.9">3.3K</text>
<text x="206.2" y="83.9">4.7K</text>
<text x="213.3" y="83.9">4.7K</text>
<text x="250.2" y="81.3">C301</text>
<text x="250.2" y="83.7">104</text>
<text x="144.4" y="86">104</text>
<text x="224.4" y="88.6">1E</text>
<text x="60.5" y="90.5">4.7K</text>
<text x="80.9" y="93.7">0R</text>
<text x="207.9" y="95.7">B2</text>
<text x="74.6" y="97.6">4.7K</text>
<text x="95" y="97.6">1E</text>
<text x="186.7" y="98.7">680R</text>
<text x="224.4" y="98.7">10R</text>
<text x="61.9" y="102">Y2</text>
<text x="95" y="107.9">10R</text>
<text x="234.4" y="102.7">22K</text>
<text x="245.3" y="107.2">Y5X</text>
<text x="252.6" y="104.8">103</text>
<text x="29.1" y="110.3">330R</text>
<text x="76.2" y="109.7">B2</text>
<text x="95" y="114">3E</text>
<text x="105.2" y="112.1">22K</text>
<text x="186.7" y="112.8">1K</text>
<text x="225.6" y="111.9">SS</text>
<text x="40.9" y="116.6">HCNW4506</text>
<text x="115.9" y="116.6">Y5X</text>
<text x="123.2" y="114.2">103</text>
<text x="148.8" y="130.9">DIODE</text>
<text x="250.2" y="130.7">C302</text>
<text x="76.2" y="132.8">3E</text>
<text x="130.3" y="133">10u/35V</text>
<text x="144.4" y="135.3">104</text>
<text x="160.9" y="133">10U/35v</text>
<text x="185.1" y="133.2">3.3K</text>
<text x="206.2" y="133.2">4.7K</text>
<text x="213.3" y="133.2">4.7K</text>
<text x="224.4" y="137.9">1E</text>
<text x="250.2" y="133">104</text>
<text x="60.5" y="139.8">4.7K</text>
<text x="80.9" y="143.1">0R</text>
<text x="74.6" y="146.8">4.7K</text>
<text x="95" y="146.8">1E</text>
<text x="186.7" y="148">680R</text>
<text x="207.9" y="145">B2</text>
<text x="224.4" y="148">10R</text>
<text x="61.9" y="151.3">Y2</text>
<text x="234.4" y="152">22K</text>
<text x="252.6" y="154.1">103</text>
<text x="29.1" y="159.5">330R</text>
<text x="76.2" y="159.1">B2</text>
<text x="95" y="157.2">10R</text>
<text x="105.2" y="161.4">22K</text>
<text x="225.6" y="161.2">SS</text>
<text x="245.3" y="156.5">Y5X</text>
<text x="40.9" y="165.9">HCNW4506</text>
<text x="95" y="165.6">3E</text>
<text x="115.9" y="165.9">Y5X</text>
<text x="123.2" y="163.5">103</text>
<text x="186.7" y="162.2">1K</text>
<text x="264.3" y="184.9">V1.0</text>
<text x="264.3" y="189.6">2/3</text>
<text x="264.3" y="192">李和明</text>
</g>
</svg>
